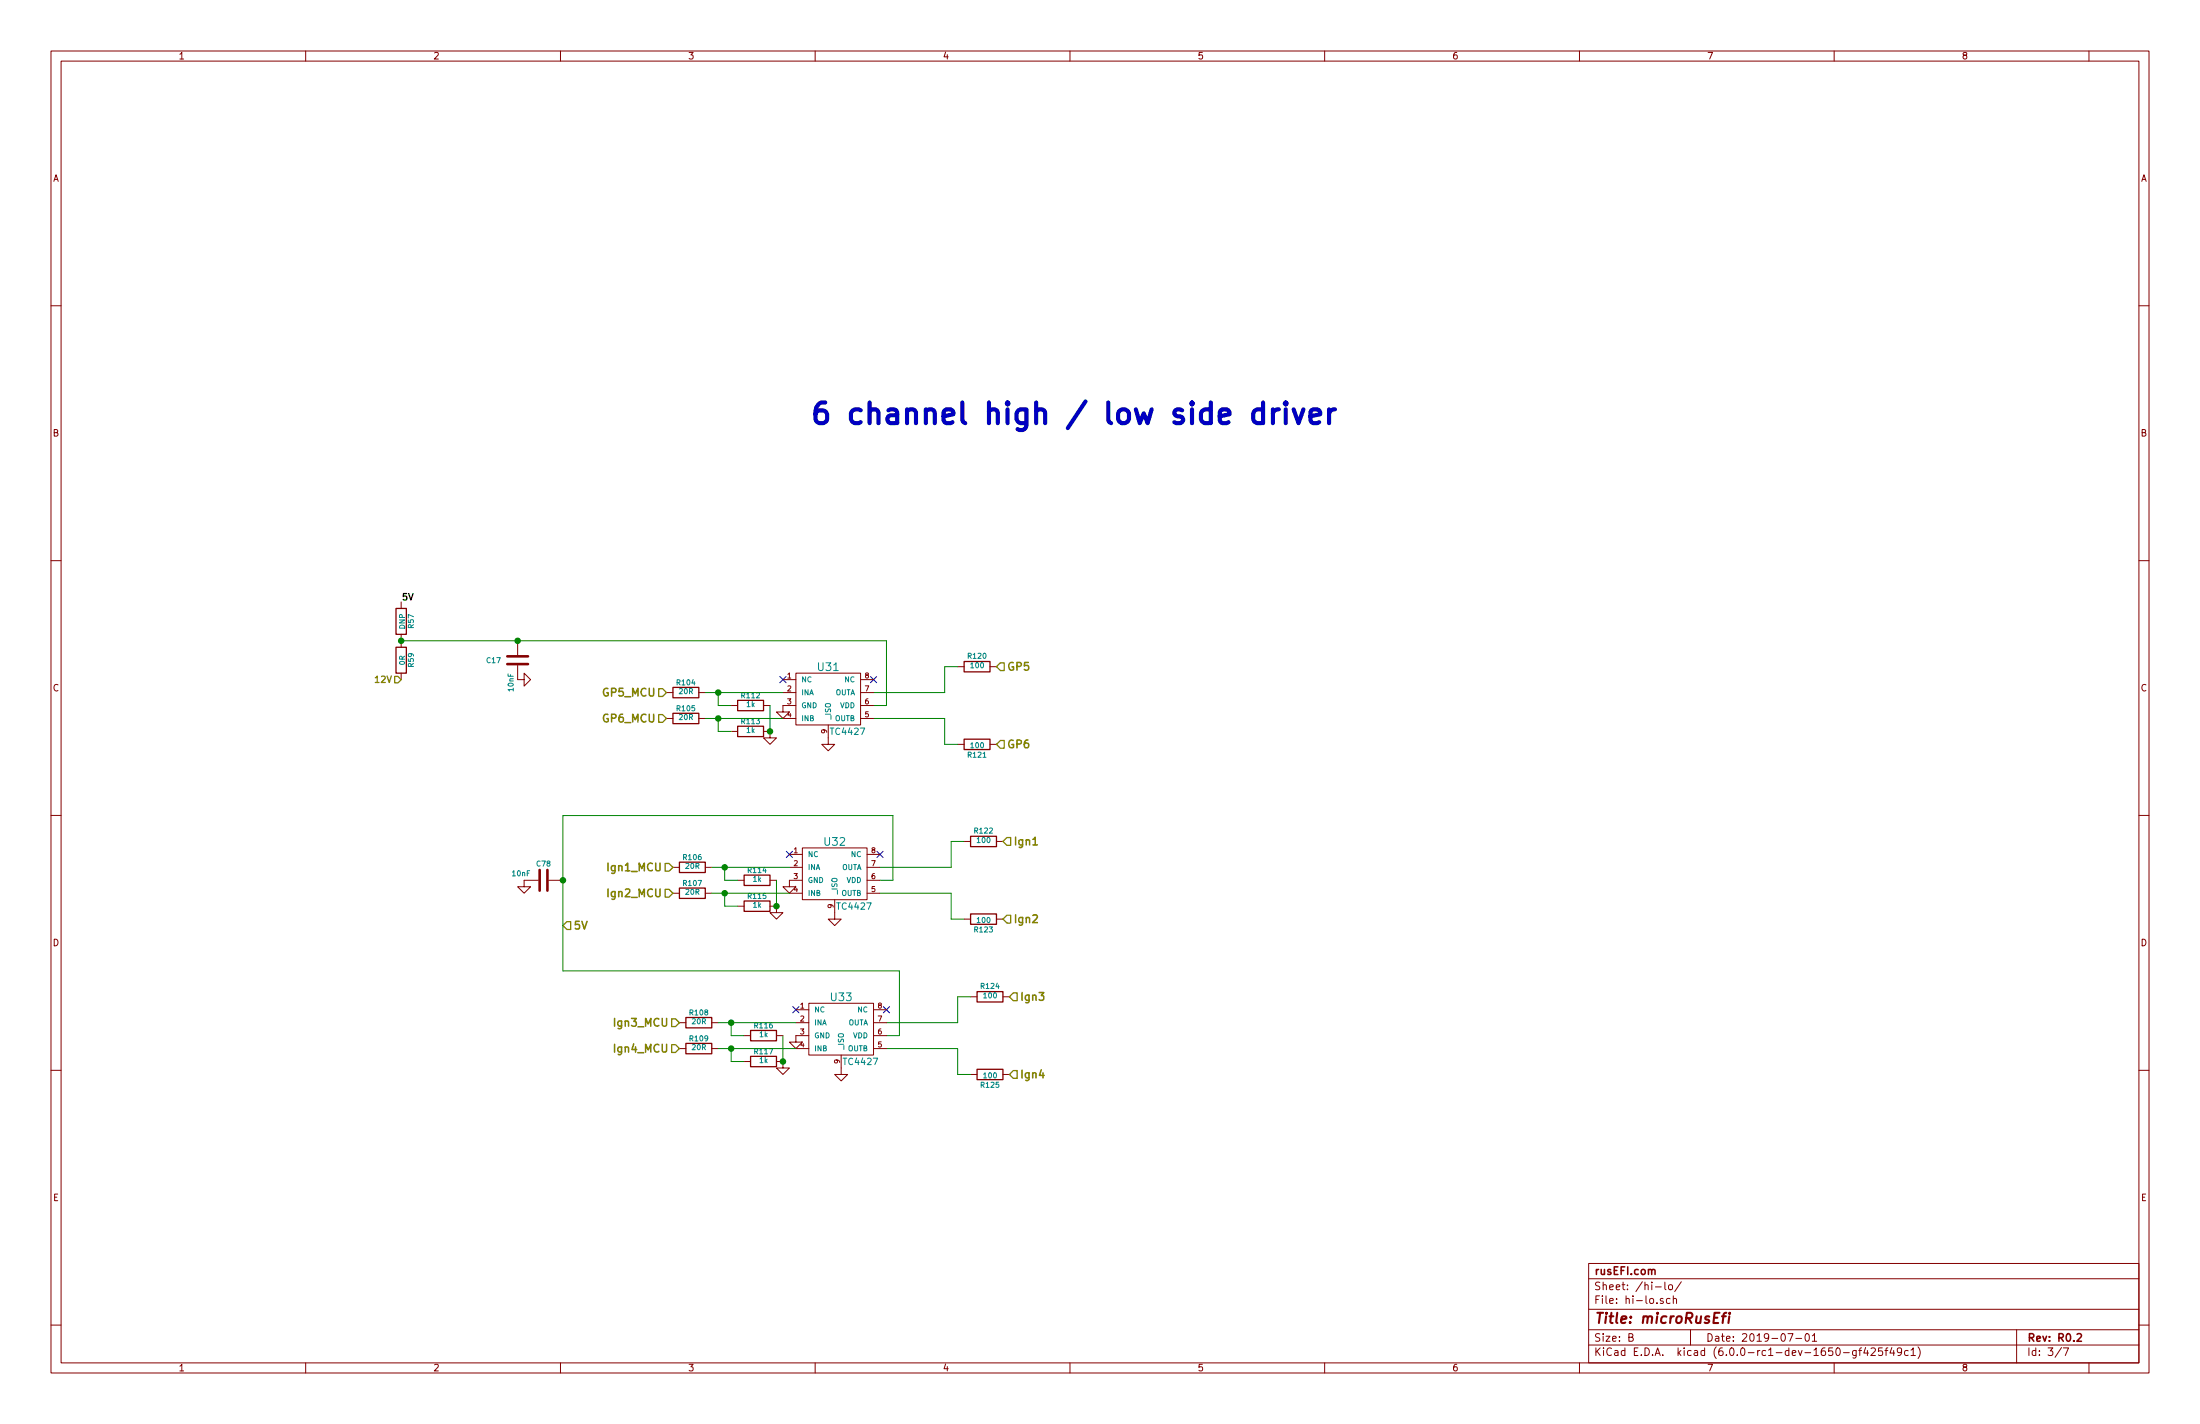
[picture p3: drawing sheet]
<svg xmlns="http://www.w3.org/2000/svg" width="432mm" height="279mm" viewBox="0 0 432 279" stroke-linecap="round" stroke-linejoin="round" font-family="sans-serif">
<g fill="none" stroke="#840000" stroke-width=".2">
<path d="M10 10h411.8v259.4h-411.8zM12 12h407.8v255.4h-407.8zM60 10v2M110 10v2M160 10v2M210 10v2M260 10v2M310 10v2M360 10v2M410 10v2M10 60h2M419.8 60h2"/>
<path d="M10 110h2M78.7 118.1v1.3M419.8 110h2M78.7 124.5v2.5M78.7 132.1v1.3M101.6 130.6v2.8h1.3v-1.3l1.2 1.3-1.2 1.2v-1.2M101.6 125.7v2.8M130.8 135.9h1.3M137.2 135.9h1.2M143.5 138.4h1.3M149.9 138.4h1.2M153.7 133.4h2.5"/>
<path d="M153.7 135.9h2.5M156.2 132.1h12.7v10.1h-12.7zM156.2 138.4h-2.5v1.3h1.2l-1.2 1.3-1.3-1.3h1.3M168.9 133.4h2.5M168.9 135.9h2.5M168.9 138.4h2.5M188 130.8h1.2M194.3 130.8h1.3M10 160h2M130.8 141h1.3M137.2 141h1.2M143.5 143.5h1.3"/>
<path d="M149.9 143.5h1.2v1.3h1.3l-1.3 1.3-1.2-1.3h1.2M153.7 141h2.5M162.6 142.2v3.9h1.2l-1.2 1.2-1.3-1.2h1.3M168.9 141h2.5M188 146.1h1.2M194.3 146.1h1.3M419.8 160h2M105.7 172.7h-2.8v1.3h1.2l-1.2 1.3-1.3-1.3h1.3M107.7 172.7h2.8M132.1 170.2h1.2M132.1 175.3h1.2M138.4 170.2h1.3"/>
<path d="M138.4 175.3h1.3M144.8 172.7h1.2M144.8 177.8h1.2M151.1 177.8h1.3v1.3h1.3l-1.3 1.2-1.3-1.2h1.3M151.1 172.7h1.3M154.9 167.6h2.6M154.9 170.2h2.6M154.9 175.3h2.6M157.5 166.4h12.7v10.1h-12.7zM157.5 172.7h-2.6v1.3h1.3l-1.3 1.3-1.2-1.3h1.2M163.8 176.5v3.8h1.3l-1.3 1.3-1.2-1.3h1.2M170.2 167.6h2.5"/>
<path d="M170.2 170.2h2.5M170.2 172.7h2.5M170.2 175.3h2.5M189.2 165.1h1.3M195.6 165.1h1.2M156.2 198.1h2.5M158.7 196.9h12.7v10.1h-12.7zM171.4 198.1h2.6M189.2 180.3h1.3M190.5 195.6h1.3M195.6 180.3h1.2M196.8 195.6h1.3"/>
<path d="M10 210h2M133.3 200.7h1.3M133.3 205.7h1.3M139.7 200.7h1.3M139.7 205.7h1.3M146 203.2h1.3M146 208.3h1.3M152.4 208.3h1.3v1.3h1.2l-1.2 1.2-1.3-1.2h1.3M152.4 203.2h1.3M156.2 200.7h2.5M156.2 205.7h2.5M158.7 203.2h-2.5v1.3h1.3l-1.3 1.2-1.3-1.2h1.3"/>
<path d="M165.1 207v3.8h1.3l-1.3 1.3-1.3-1.3h1.3M171.4 200.7h2.6M171.4 203.2h2.6M171.4 205.7h2.6M190.5 210.8h1.3M196.8 210.8h1.3M419.8 210h2M10 260h2M311.8 247.9h108v19.5h-108zM311.8 256.9h108M311.8 250.9h108M324.9 252.5h1.2"/>
<path d="M326.4 254.8h-.3l-.2 .2v.2l.5 .1v.4h-.5M326.8 251.6v1.3l.2 .2M327.6 252.2l.2-.1 .4 .1v.7l-.2 .2-.4-.2zM327.8 254.8h-.4l-.3 .2v.6l.3 .2 .4-.1M328.4 254.9l.2-.1h.4l.1 1M328.4 254.3v1.5M330 251.5l-1.3 1.9M419.8 260h2M60 267.4v2M110 267.4v2M160 267.4v2M210 267.4v2"/>
<path d="M260 267.4v2M310 267.4v2M311.8 263.9h108M311.8 260.9h108M319.7 262.4l.7-.1 .1-.2-.1-.4h-.7v1.5h.6l.2-.2 .1-.3-.4-.3M331.8 260.9v3M350.9 261.7h1l-.6 1.5M352.5 262.6h1.1M354.4 261.8l.4-.1a.94 .94 0 0 1 0 1.5 .82 .82 0 0 1-.4-1.4zM355.7 262.1l.4-.4v1.5M355.7 263.2h.9M360 267.4v2"/>
<path d="M361.8 265.4h1.2M364.3 265v1.2l-.3 .3-.3-.1M364.3 265h-.4l-.3 .3 .1 .5 .2 .2 .4-.1M364.8 265h.6M365.4 264.5l-.4 .2v1.3M366.2 264.4l-.4 1.1h1M366.5 265v1M367.2 264.6l.6-.1 .3 .4-.9 1.1h.9M369.4 264.5h-.7v.7l.2-.2 .5 .1 .1 .2-.1 .5-.2 .2-.5-.2M370 265h.5M370.5 264.5h-.3v.2v1.3M371.3 264.4l-.4 1.1h1"/>
<path d="M371.7 265v1M373.2 265.1l-.3 .3-.4-.1-.1-.2v-.5l.5-.1 .3 .2v.9l-.4 .4h-.3M374.5 265h-.4l-.3 .3 .1 .6h.6M375.1 264.9l.4-.4v1.5M375.1 266h.8M376.5 264.3a1.71 1.71 0 0 1 0 2.2M395.8 260.9v6.5M404.6 264.4l-1.2 1.9M405 264.5h1l-.6 1.5M410 267.4v2"/>
</g>
<path d="M324.2 249.3a.36 .36 0 0 1 .3-.2 .36 .36 0 0 1 .3 .2v.8M407.7 261.8l.6-.1 .2 .4-.9 1.1h.9" fill="none" stroke="#840000" stroke-width=".3"/>
<path d="M338 258.3h.7M338.8 257.6l-.4 .1-.1 .2-.2 1.7M339.4 258.3l-.2 1.3M339.5 257.6v.2" fill="none" stroke="#840000" stroke-width=".41"/>
<path d="M247.9 79v4M252.3 79l-.2 .2 .2 .1 .3-.1-.3-.2v.3M247.9 80.5l-.4-.2h-.8l-.5 .4-.2 .4v1.1l.2 .5 .5 .3h.8l.4-.2M249.8 80.3v2.7M251 80.3a1.04 1.04 0 0 0-1.2 .8M252.3 80.3v2.7M253.9 80.3l1 2.7 .9-2.7M257.2 81.7l1.9-.4v-.4l-.2-.4-.4-.2h-.7l-.4 .2-.2 .4v1.5l.2 .4 .4 .2h.7l.4-.2M260.9 80.3v2.7M262 80.3a1.09 1.09 0 0 0-1.1 .8" fill="none" stroke="#0000c2" stroke-width=".81"/>
<path d="M153.1 132.7l1.2 1.3M154.3 132.7l-1.2 1.3M170.8 132.7l1.3 1.3M172.1 132.7l-1.3 1.3M154.3 167l1.2 1.2M155.5 167l-1.2 1.2M172.1 167l1.2 1.2M173.3 167l-1.2 1.2M155.6 197.5l1.2 1.2M156.8 197.5l-1.2 1.2M173.4 197.5l1.2 1.2M174.6 197.5l-1.2 1.2" fill="none" stroke="#000084" stroke-width=".2"/>
<g fill="none" stroke="#008400" stroke-width=".2">
<path d="M78.7 125.7h95.3v12.7h-2.6M138.4 135.9h15.3M141 135.9v2.5h2.5M151.1 138.4v5.1M188 130.8h-2.6v5.1h-14M138.4 141h15.3M141 141v2.5h2.5M171.4 141h14v5.1h2.6M139.7 170.2h15.2M139.7 175.3h15.2M142.2 170.2v2.5h2.6M142.2 175.3v2.5h2.6"/>
<path d="M152.4 172.7v5.1M172.7 172.7h2.6v-12.7h-64.8v30.5h66v12.7h-2.5M172.7 175.3h14v5h2.5M189.2 165.1h-2.5v5.1h-14M190.5 195.6h-2.5v5.1h-14M141 200.7h15.2M141 205.7h15.2M143.5 200.7v2.5h2.5M143.5 205.7v2.6h2.5M153.7 203.2v5.1M174 205.7h14v5.1h2.5"/>
</g>
<g fill="none" stroke="#840000" stroke-width=".25">
<path d="M77.7 119.4h2.1v5.1h-2.1zM77.7 127h2.1v5.1h-2.1zM132.1 134.9h5.1v2h-5.1zM132.1 140h5.1v2h-5.1zM144.8 137.4h5.1v2h-5.1zM189.2 129.8h5.1v2h-5.1zM144.8 142.5h5.1v2h-5.1zM189.2 145h5.1v2.1h-5.1zM133.3 169.2h5.1v2h-5.1zM133.3 174.2h5.1v2.1h-5.1zM146 171.7h5.1v2h-5.1zM146 176.8h5.1v2h-5.1z"/>
<path d="M190.5 179.3h5.1v2.1h-5.1zM190.5 164.1h5.1v2h-5.1zM134.6 199.6h5.1v2.1h-5.1zM191.8 194.6h5v2h-5zM134.6 204.7h5.1v2.1h-5.1zM147.3 202.2h5.1v2h-5.1zM147.3 207.3h5.1v2h-5.1zM191.8 209.8h5v2h-5z"/>
</g>
<g fill="#008400" stroke="#008400" stroke-width=".25">
<circle cx="143.5" cy="200.7" r=".51"/>
<circle cx="143.5" cy="205.7" r=".51"/>
<circle cx="153.7" cy="208.3" r=".51"/>
<circle cx="142.2" cy="170.2" r=".51"/>
<circle cx="142.2" cy="175.3" r=".51"/>
<circle cx="152.4" cy="177.8" r=".51"/>
<circle cx="141" cy="135.9" r=".51"/>
<circle cx="141" cy="141" r=".51"/>
<circle cx="151.1" cy="143.5" r=".51"/>
<circle cx="110.5" cy="172.7" r=".51"/>
<circle cx="101.6" cy="125.7" r=".51"/>
<circle cx="78.7" cy="125.7" r=".51"/>
</g>
<path d="M99.6 130.3h4M99.6 128.8h4M105.9 170.7v4.1M107.4 170.7v4.1" fill="none" stroke="#840000" stroke-width=".51"/>
<g fill="none" stroke="#848400" stroke-width=".25">
<path d="M77.5 132.7h.6l.6 .7-.6 .6h-.6zM129.3 135.1h.7l.8 .8-.8 .8h-.7zM196.3 130h.8v1.6h-.8l-.7-.8zM129.3 140.2h.7l.8 .8-.8 .7h-.7zM196.3 145.3h.8v1.5h-.8l-.7-.7zM130.6 169.4h.7l.8 .8-.8 .7h-.7zM130.6 174.5h.7l.8 .8-.8 .7h-.7zM197.6 164.3h.8v1.6h-.8l-.8-.8zM197.6 179.6h.8v1.5h-.8l-.8-.8zM111.3 180.8h.7v1.6h-.7l-.8-.8zM131.8 199.9h.8l.7 .8-.7 .7h-.8zM198.9 194.8h.7v1.5h-.7l-.8-.7z"/>
<path d="M131.8 205h.8l.7 .7-.7 .8h-.8zM198.9 210.1h.7v1.5h-.7l-.8-.8z"/>
</g>
<path d="M202.7 165.8h.9" fill="none" stroke="#848400" stroke-width=".3"/>
<text font-size="5.7" fill="#0000c2" x="158.7" y="83.2">6 channel high / low side driver</text>
<text font-size="2.8" fill="#840000" x="312.8" y="259.7">Title: microRusEfi</text>
<g font-size="2.1" fill="#008484">
<text x="160.6" y="131.6">U31</text>
<text x="161.9" y="165.9">U32</text>
<text x="163.2" y="196.4">U33</text>
</g>
<g font-size="2.1" fill="#848400">
<text x="197.5" y="131.6">GP5</text>
<text x="118.6" y="136.7">GP5_MCU</text>
<text x="118.6" y="141.7">GP6_MCU</text>
<text x="197.5" y="146.8">GP6</text>
<text x="198.8" y="165.9">Ign1</text>
<text x="119.8" y="170.9">Ign1_MCU</text>
<text x="119.8" y="176">Ign2_MCU</text>
<text x="112.4" y="182.4">5V</text>
<text x="198.8" y="181.1">Ign2</text>
<text x="200.1" y="196.3">Ign3</text>
<text x="121" y="201.4">Ign3_MCU</text>
<text x="121" y="206.5">Ign4_MCU</text>
<text x="200.1" y="211.6">Ign4</text>
</g>
<g font-size="2.1" fill="#840000">
<text x="312.8" y="250.1">rusEFI.com</text>
<text x="312.8" y="255.8">File: hi-lo.sch</text>
<text x="312.8" y="253.1">Sheet: /hi-lo/</text>
<text x="312.8" y="263.2">Size: B</text>
<text x="334.8" y="263.2">Date: 2019-07-01</text>
<text x="397.8" y="263.2">Rev: R0.2</text>
<text x="312.8" y="266">KiCad E.D.A. kicad (6.0.0-rc1-dev-1650-gf425f49c1)</text>
<text x="397.8" y="266">Id: 3/7</text>
</g>
<g font-size="1.8" fill="#840000">
<text x="35" y="11.6">1</text>
<text x="85" y="11.6">2</text>
<text x="135" y="11.6">3</text>
<text x="185" y="11.6">4</text>
<text x="235" y="11.6">5</text>
<text x="285" y="11.6">6</text>
<text x="335" y="11.6">7</text>
<text x="385" y="11.6">8</text>
<text x="10.4" y="35.6">A</text>
<text x="420.2" y="35.6">A</text>
<text x="10.4" y="85.6">B</text>
<text x="420.2" y="85.6">B</text>
<text x="10.4" y="135.6">C</text>
<text x="420.2" y="135.6">C</text>
<text x="10.4" y="185.6">D</text>
<text x="420.2" y="185.6">D</text>
<text x="10.4" y="235.6">E</text>
<text x="420.2" y="235.6">E</text>
<text x="35" y="269">1</text>
<text x="85" y="269">2</text>
<text x="135" y="269">3</text>
<text x="185" y="269">4</text>
<text x="235" y="269">5</text>
<text x="285" y="269">6</text>
<text x="335" y="269">7</text>
<text x="385" y="269">8</text>
</g>
<text font-size="1.8" x="78.7" y="117.8">5V</text>
<text font-size="1.8" fill="#848400" x="74" y="134">12V</text>
<g font-size="1.8" fill="#008484">
<text x="163.2" y="144.2">TC4427</text>
<text x="164.5" y="178.5">TC4427</text>
<text x="165.8" y="209">TC4427</text>
</g>
<g font-size="1.4" fill="#008484">
<text x="79.5" y="123.4" transform="rotate(-90 79.5 123.4)">DNP</text>
<text x="81.2" y="123.2" transform="rotate(-90 81.2 123.2)">R57</text>
<text x="79.5" y="130.5" transform="rotate(-90 79.5 130.5)">0R</text>
<text x="81.2" y="130.8" transform="rotate(-90 81.2 130.8)">R59</text>
<text x="95.6" y="130.1">C17</text>
<text x="190.1" y="129.2">R120</text>
<text x="190.6" y="131.1">100</text>
<text x="100.8" y="135.6" transform="rotate(-90 100.8 135.6)">10nF</text>
<text x="132.9" y="134.4">R104</text>
<text x="133.3" y="136.2">20R</text>
<text x="145.6" y="137">R112</text>
<text x="157.2" y="133.9">NC</text>
<text x="157.2" y="136.4">INA</text>
<text x="163.9" y="136.4">OUTA</text>
<text x="165.9" y="133.9">NC</text>
<text x="132.9" y="139.5">R105</text>
<text x="133.3" y="141.2">20R</text>
<text x="145.6" y="142.1">R113</text>
<text x="146.6" y="138.7">1k</text>
<text x="146.6" y="143.8">1k</text>
<text x="157.2" y="138.9">GND</text>
<text x="157.2" y="141.5">INB</text>
<text x="163.1" y="141.2" transform="rotate(-90 163.1 141.2)">_ISO</text>
<text x="163.9" y="141.5">OUTB</text>
<text x="164.9" y="138.9">VDD</text>
<text x="190.1" y="148.6">R121</text>
<text x="190.6" y="146.8">100</text>
<text x="191.4" y="163.5">R122</text>
<text x="191.9" y="165.4">100</text>
<text x="100.6" y="171.9">10nF</text>
<text x="105.4" y="170">C78</text>
<text x="134.2" y="168.7">R106</text>
<text x="134.2" y="173.8">R107</text>
<text x="134.6" y="170.5">20R</text>
<text x="146.9" y="171.3">R114</text>
<text x="147.8" y="173">1k</text>
<text x="158.5" y="168.1">NC</text>
<text x="158.5" y="170.7">INA</text>
<text x="158.5" y="173.2">GND</text>
<text x="165.2" y="170.7">OUTA</text>
<text x="166.2" y="173.2">VDD</text>
<text x="167.1" y="168.1">NC</text>
<text x="134.6" y="175.5">20R</text>
<text x="146.9" y="176.4">R115</text>
<text x="147.8" y="178.1">1k</text>
<text x="158.5" y="175.8">INB</text>
<text x="164.3" y="175.5" transform="rotate(-90 164.3 175.5)">_ISO</text>
<text x="165.2" y="175.8">OUTB</text>
<text x="191.4" y="182.9">R123</text>
<text x="191.9" y="181.1">100</text>
<text x="192.6" y="194">R124</text>
<text x="193.2" y="195.9">100</text>
<text x="135.5" y="199.2">R108</text>
<text x="135.9" y="200.9">20R</text>
<text x="148.2" y="201.8">R116</text>
<text x="149.1" y="203.5">1k</text>
<text x="159.8" y="198.6">NC</text>
<text x="159.8" y="201.2">INA</text>
<text x="159.8" y="203.7">GND</text>
<text x="166.4" y="201.2">OUTA</text>
<text x="167.4" y="203.7">VDD</text>
<text x="168.4" y="198.6">NC</text>
<text x="135.5" y="204.3">R109</text>
<text x="135.9" y="206">20R</text>
<text x="148.2" y="206.8">R117</text>
<text x="149.1" y="208.6">1k</text>
<text x="159.8" y="206.2">INB</text>
<text x="165.6" y="206" transform="rotate(-90 165.6 206)">_ISO</text>
<text x="166.4" y="206.2">OUTB</text>
<text x="192.6" y="213.4">R125</text>
<text x="193.2" y="211.6">100</text>
</g>
<g font-size="1.4" fill="#840000">
<text x="154.6" y="133.1">1</text>
<text x="154.6" y="135.6">2</text>
<text x="169.8" y="135.6">7</text>
<text x="169.8" y="133.1">8</text>
<text x="154.6" y="138.2">3</text>
<text x="154.6" y="140.7">4</text>
<text x="162.3" y="143.9" transform="rotate(-90 162.3 143.9)">9</text>
<text x="169.8" y="140.7">5</text>
<text x="169.8" y="138.2">6</text>
<text x="155.8" y="167.4">1</text>
<text x="171.1" y="167.4">8</text>
<text x="155.8" y="169.9">2</text>
<text x="155.8" y="172.5">3</text>
<text x="171.1" y="172.5">6</text>
<text x="171.1" y="169.9">7</text>
<text x="155.8" y="175">4</text>
<text x="163.6" y="178.2" transform="rotate(-90 163.6 178.2)">9</text>
<text x="171.1" y="175">5</text>
<text x="157.1" y="197.9">1</text>
<text x="172.3" y="197.9">8</text>
<text x="157.1" y="200.4">2</text>
<text x="157.1" y="202.9">3</text>
<text x="172.3" y="202.9">6</text>
<text x="172.3" y="200.4">7</text>
<text x="157.1" y="205.5">4</text>
<text x="164.8" y="208.7" transform="rotate(-90 164.8 208.7)">9</text>
<text x="172.3" y="205.5">5</text>
</g>
</svg>
